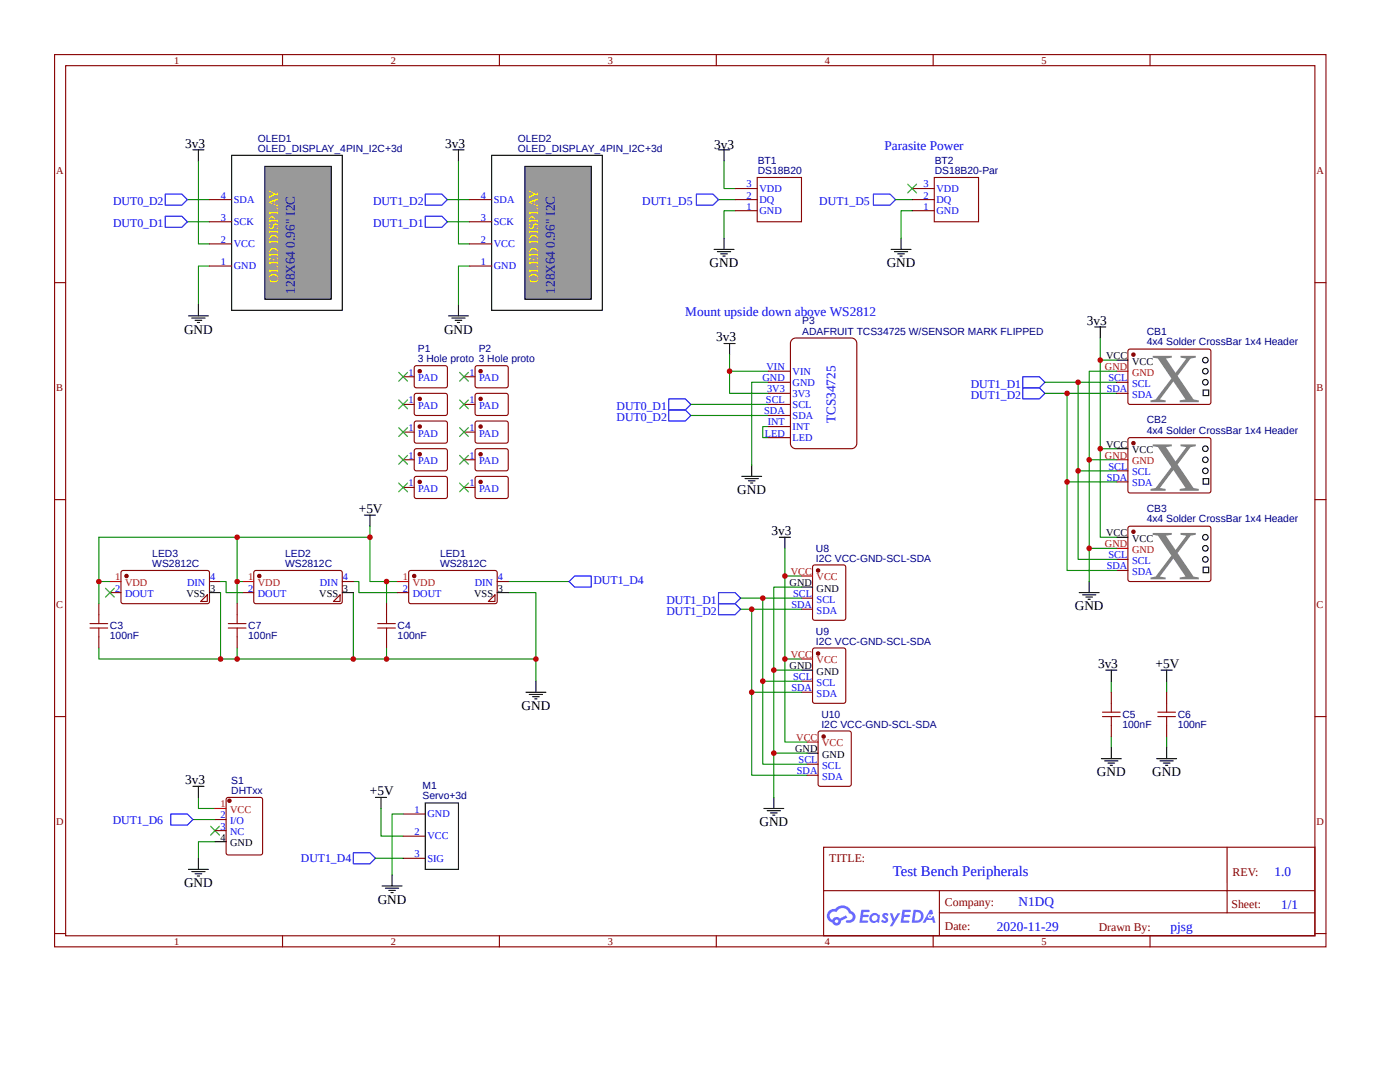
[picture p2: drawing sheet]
<svg xmlns="http://www.w3.org/2000/svg" width="279mm" height="216mm" viewBox="0 0 279 216" stroke-linecap="round" stroke-linejoin="round" font-family="sans-serif">
<g fill="none" stroke="#800" stroke-width=".22">
<path d="M10.9 10.9h253.7v178h-253.7zM13.1 13.1h249.3v173.6h-249.3zM56.4 10.9v2.2M99.7 10.9v2.2M142.9 10.9v2.2M186.2 10.9v2.2M229.5 10.9v2.2M10.9 56.4h2.2M262.4 56.4h2.2M10.9 99.7h2.2M262.4 99.7h2.2M10.9 142.9h2.2"/>
<path d="M262.4 142.9h2.2M164.4 169h98v17.7h-98zM164.4 177.7h97.9M187.5 177.7v8.8M244.9 169v13.1M10.9 186.2h2.2M56.4 186.7v2.2M99.7 186.7v2.2M142.9 186.7v2.2M186.2 186.7v2.2M187.5 182.1h74.8M229.5 186.7v2.2"/>
<path d="M262.4 186.2h2.2"/>
</g>
<g fill="#58f">
<path d="M176.3 182.3l.4-.2 .4 .1 .2 .2-.2 .4a.3 .3 0 0 0-.2-.3 .3 .3 0 0 0-.3 .2 .74 .74 0 0 1 .6 .6 .74 .74 0 0 1-.3 .7l-.5 .1-.6-.3 .3-.4 .5 .3 .2-.2a1.03 1.03 0 0 1-.7-1.1z"/>
<path d="M177.6 182.2h.5l.4 1.1 .7-1.1h.5l-1.6 2.6h-.5l.6-1z"/>
<path d="M171.9 181.5l1.6 .1 .1 .1-.2 .2h-1.1v.6h.9l.2 .2-.2 .2h-1l-.1 .7h.9l.2 .1v.3l-1.7 .1z"/>
<path d="M180.1 181.5l1.6 .1 .1 .1-.2 .2h-1l-.1 .6h.9l.2 .2-.2 .2h-1l-.1 .7h1l.1 .1v.3l-1.7 .1z"/>
<path d="M185.6 181.5h.4l.2 .8-.4 .2a.44 .44 0 0 0-.6 .1 .44 .44 0 0 0 .3 .6 .44 .44 0 0 0 .5-.3l.3-.2 .4 1.4h-.5l-.1-.6h-1.1l-.3 .6h-.6z"/>
<path d="M182.3 181.5l-.4 2.6h.9a1.32 1.32 0 0 0 1.5-1.3 1.32 1.32 0 0 0-1.5-1.3zM182.8 181.9a.89 .89 0 0 1 1 1 .89 .89 0 0 1-1.3 .7z"/>
<path d="M173.8 182.5a.96 .96 0 0 0-.1 1.3 .96 .96 0 0 0 1.3 .1l.4 .2 .2-1.5-.3-.1a.95 .95 0 0 0-1.5 0zM173.9 183.1a.6 .6 0 0 1 1.2 0 .6 .6 0 0 1-1.2 0z"/>
<path d="M165.4 181.7a1.37 1.37 0 0 0 .7 2.3 .9 .9 0 0 0 1 .6 .9 .9 0 0 0 .7-.9l1.3-.6-.3-.5-1.2 .6-.4-.2a.91 .91 0 0 0-1.1 .5 .87 .87 0 0 1-.4-1.2 .87 .87 0 0 1 1.2-.3 1.33 1.33 0 0 1 1.4-.8 1.33 1.33 0 0 1 1.2 1 .71 .71 0 0 1 .7 .9 .71 .71 0 0 1-1.1 .5 .27 .27 0 0 0-.3 .2 .27 .27 0 0 0 .3 .3 1.24 1.24 0 0 0 1.5-.8 1.24 1.24 0 0 0-.7-1.6 1.97 1.97 0 0 0-3.3-.4l-.7 .1zM166.6 183.8a.35 .35 0 0 1 .7 0 .35 .35 0 0 1-.7 0z"/>
<circle cx="185.6" cy="182.8" r=".17"/>
</g>
<path d="M34.1 162.4h3.3l1.1 1.1-1.1 1.1h-3.3zM70.5 170.1h3.3l1.1 1.1-1.1 1.1h-3.3z" fill="none" stroke="#00f" stroke-width=".22"/>
<path d="M39.6 159.1v2.2h3.3M38.5 163.5h4.4M42.9 167.9h-3.3v3.3M76 161.3v5.5h4.5" fill="none" stroke="#080" stroke-width=".22"/>
<g fill="none" stroke="#000" stroke-width=".22">
<path d="M38.5 156.9h2.2M39.6 156.9v2.2M74.9 159.1h2.2M76 159.1v2.2M37.6 173.4h4M38.3 173.9h2.6M38.9 174.3h1.4M39.4 174.7h.4M39.6 171.2v2.2M76.3 176.7h3.9M76.9 177.2h2.7M77.6 177.6h1.3"/>
<path d="M78 178.1h.5M78.2 174.5v2.2"/>
</g>
<path d="M42 164.8l1.8 1.8zM43.8 164.8l-1.8 1.8z" fill="#000"/>
<path d="M42 164.8l1.8 1.8M43.8 164.8l-1.8 1.8" fill="none" stroke="#3c3" stroke-width=".22"/>
<path d="M45.3 159.2l.3-.1h6.4l.3 .2 .1 10.8-.2 .4-6.6 .1-.4-.2-.1-10.9z" fill="none" stroke="#800" stroke-width=".22"/>
<circle cx="45.8" cy="159.7" r=".33" fill="#800"/>
<g fill="none" stroke="#800" stroke-width=".22">
<path d="M146.7 39.8h4.4M146.7 37.6h4.4M151.1 35.4h8.9v8.8h-8.9zM146.7 42h4.4M50.8 113.9l.3-.1h16.9l.3 .4v6l-.4 .2h-17l-.3-.4v-5.8zM77.1 120.4v2.2M77.1 127v2.3M221.8 138.1v2.2M232.8 138.1v2.2M221.8 144.7v2.2M232.8 144.7v2.2M42.9 163.5h2.2"/>
<path d="M42.9 165.7h2.2"/>
<circle cx="45.8" cy="159.7" r=".33"/>
</g>
<path d="M42.9 161.3h2.2" fill="none" stroke="#f00" stroke-width=".22"/>
<g fill="none" stroke="#000" stroke-width=".22">
<path d="M143.4 29.9h2.2M144.5 29.9v2.2M142.5 49.8h4M143.2 50.2h2.6M143.8 50.6h1.4M144.3 51.1h.4M144.5 47.6v2.2M89.5 63h4M90.2 63.5h2.6M90.8 63.9h1.4M91.3 64.3h.4M91.5 60.8v2.2"/>
<path d="M220.7 133.7h2.2M221.8 133.7v2.2M231.7 133.7h2.2M232.8 133.7v2.2M219.8 151.3h4M220.5 151.8h2.6M221.1 152.2h1.3M221.6 152.7h.4M221.8 149.1v2.2M230.8 151.3h4M231.5 151.8h2.7M232.2 152.2h1.3"/>
<path d="M232.6 152.7h.4M232.8 149.1v2.2M42.9 167.9h2.2"/>
</g>
<g fill="none" stroke="#080" stroke-width=".22">
<path d="M143.4 39.8h3.3M144.5 32.1v5.5h2.2M146.7 42h-2.2v5.6M70.5 118.2v13.3h36.5M70.5 116h1.1v2.2h7.8M73.8 107.2h-26.5v13.2M77.1 116v4.4M101.4 116h12.2M77.1 129.3v2.2M221.8 135.9v2.2M232.8 135.9v2.2M221.8 146.9v2.2"/>
<path d="M232.8 146.9v2.2"/>
</g>
<path d="M84.9 38.7h3.3l1.1 1.1-1.1 1.1h-3.3zM139 38.7h3.3l1.1 1.1-1.1 1.1h-3.3zM84.9 43.1h3.3l1.1 1.1-1.1 1.1h-3.3z" fill="none" stroke="#00f" stroke-width=".22"/>
<path d="M75.4 125.3h3.5M75.4 124.4h3.5M77.1 122.6v1.8M77.1 125.3v1.7M220 142.9h3.6M220 142.1h3.6M221.8 140.3v1.8M221.8 142.9v1.8M231.1 142.9h3.5M231.1 142.1h3.5M232.8 140.3v1.8M232.8 142.9v1.8" fill="none" stroke="#a00000" stroke-width=".22"/>
<circle cx="51.7" cy="114.9" r=".33" fill="#800"/>
<g fill="none" stroke="#800" stroke-width=".22">
<path d="M48.4 118.2h2.2M67.9 118.7v1.3h-1.4zM68.3 116h2.2M81.7 113.9l.3-.1h17l.2 .4v6l-.4 .2h-17l-.2-.4v-5.8z"/>
<circle cx="51.7" cy="114.9" r=".33"/>
</g>
<path d="M48.4 116h2.2" fill="none" stroke="#f00" stroke-width=".22"/>
<path d="M68.3 118.2h2.2M105 138.1h3.9M105.6 138.5h2.7M106.3 139h1.3M106.7 139.4h.5M107 135.9v2.2" fill="none" stroke="#000" stroke-width=".22"/>
<path d="M73.8 105v11h5.6M101.4 118.2h5.6v17.7" fill="none" stroke="#080" stroke-width=".22"/>
<circle cx="82.7" cy="114.9" r=".33" fill="#800"/>
<g fill="none" stroke="#800" stroke-width=".22">
<path d="M24.3 113.9l.3-.1h16.9l.3 .4v6l-.4 .2h-17l-.3-.4v-5.8zM79.4 118.2h2.2M98.8 118.7v1.3h-1.3zM99.2 116h2.2"/>
<circle cx="82.7" cy="114.9" r=".33"/>
</g>
<path d="M79.4 116h2.2" fill="none" stroke="#f00" stroke-width=".22"/>
<path d="M72.7 102.8h2.2M73.8 102.8v2.2M99.2 118.2h2.2" fill="none" stroke="#000" stroke-width=".22"/>
<circle cx="25.2" cy="114.9" r=".33" fill="#800"/>
<g fill="none" stroke="#800" stroke-width=".22">
<path d="M182 39.8h4.5M182 37.6h4.5M186.5 35.4h8.8v8.8h-8.8zM182 42h4.5M21.9 118.2h2.2M41.4 118.7v1.3h-1.4zM41.8 116h2.2M162.3 112.8l.3-.1h5.7l.4 .2 .1 10.4-.2 .4h-6l-.4-.2v-10.4zM19.7 120.4v2.2M19.7 127v2.3"/>
<circle cx="25.2" cy="114.9" r=".33"/>
</g>
<path d="M21.9 116h2.2" fill="none" stroke="#f00" stroke-width=".22"/>
<g fill="none" stroke="#000" stroke-width=".22">
<path d="M38.5 29.9h2.2M39.6 29.9v2.2M90.4 29.9h2.2M91.5 29.9v2.2M177.8 49.8h4M178.5 50.2h2.7M179.2 50.6h1.3M179.6 51.1h.4M179.8 47.6v2.2M37.6 63h4M38.3 63.5h2.6M38.9 63.9h1.4"/>
<path d="M39.4 64.3h.4M39.6 60.8v2.2M144.5 68.5h2.2M145.6 68.5v2.2M148 95h4M148.7 95.5h2.6M149.4 95.9h1.3M149.8 96.4h.4M150 92.8v2.2M41.8 118.2h2.2"/>
</g>
<path d="M21.1 117.3l1.7 1.8zM22.8 117.3l-1.7 1.8z" fill="#000"/>
<path d="M21.1 117.3l1.7 1.8M22.8 117.3l-1.7 1.8" fill="none" stroke="#3c3" stroke-width=".22"/>
<path d="M18 125.3h3.5M18 124.4h3.5M19.7 122.6v1.8M19.7 125.3v1.7" fill="none" stroke="#a00000" stroke-width=".22"/>
<g fill="none" stroke="#080" stroke-width=".22">
<path d="M37.4 39.8h4.4M39.6 32.1v16.6h2.2M89.3 39.8h4.4M91.5 32.1v16.6h2.2M178.7 39.8h3.3M37.4 44.2h4.4M41.8 53.1h-2.2v7.7M89.3 44.2h4.4M93.7 53.1h-2.2v7.7M182 42h-2.2v5.6M145.6 70.7v3.4h7.7M145.6 74.1v4.4h7.7"/>
<path d="M153.3 76.3h-3.3v16.5M137.9 80.7h15.4M137.9 82.9h15.4M153.3 85.1h-1.1v2.2h1.1M19.7 107.2v13.2"/>
</g>
<path d="M33 38.7h3.3l1.1 1.1-1.1 1.1h-3.3zM174.3 38.7h3.3l1.1 1.1-1.1 1.1h-3.3zM33 43.1h3.3l1.1 1.1-1.1 1.1h-3.3zM133.5 79.6h3.3l1.1 1.1-1.1 1.1h-3.3zM133.5 81.8h3.3l1.1 1.1-1.1 1.1h-3.3z" fill="none" stroke="#00f" stroke-width=".22"/>
<circle cx="163.3" cy="113.8" r=".33" fill="#800"/>
<g fill="none" stroke="#800" stroke-width=".22">
<path d="M160 119.3h2.2M160 121.5h2.2M162.3 129.4l.3-.1h5.7l.4 .2 .1 10.4-.2 .3-6 .1-.4-.2v-10.4z"/>
<circle cx="163.3" cy="113.8" r=".33"/>
</g>
<path d="M160 114.9h2.2" fill="none" stroke="#f00" stroke-width=".22"/>
<path d="M160 117.1h2.2" fill="none" stroke="#000" stroke-width=".22"/>
<circle cx="163.3" cy="130.4" r=".33" fill="#800"/>
<g fill="none" stroke="#800" stroke-width=".22">
<path d="M160 135.9h2.2M160 138.1h2.2M163.4 145.9l.3-.1h5.7l.4 .2 .1 10.4-.2 .4-6 .1-.4-.2v-10.4z"/>
<circle cx="163.3" cy="130.4" r=".33"/>
</g>
<path d="M160 131.5h2.2" fill="none" stroke="#f00" stroke-width=".22"/>
<path d="M160 133.7h2.2" fill="none" stroke="#000" stroke-width=".22"/>
<circle cx="164.4" cy="146.9" r=".33" fill="#800"/>
<g fill="none" stroke="#800" stroke-width=".22">
<path d="M94.9 73.1l.3-.2 6 .1 .2 .4v3.8l-.4 .2-6-.1-.2-.4v-3.5zM161.1 152.4h2.2M161.1 154.7h2.2"/>
<circle cx="164.4" cy="146.9" r=".33"/>
</g>
<path d="M161.1 148h2.2" fill="none" stroke="#f00" stroke-width=".22"/>
<path d="M155.5 107.2h2.2M156.6 107.2v2.2M154.4 159.1v2.2M161.1 150.2h2.2M152.4 161.3h4M153.1 161.7h2.7M153.8 162.2h1.3M154.2 162.6h.5" fill="none" stroke="#000" stroke-width=".22"/>
<path d="M147.8 119.3h12.2M152.2 119.3v16.6h7.8M156.6 109.4v5.5h3.4M160 117.1h-5.6v16.6M147.8 121.5h12.2M150 121.5v33.2h11.1M150 138.1h10M152.2 135.9v16.5h8.9M160 133.7h-5.6v16.5M161.1 150.2h-6.7v8.9" fill="none" stroke="#080" stroke-width=".22"/>
<path d="M143.4 118.2h3.3l1.1 1.1-1.1 1.1h-3.3zM143.4 120.4h3.3l1.1 1.1-1.1 1.1h-3.3z" fill="none" stroke="#00f" stroke-width=".22"/>
<circle cx="95.9" cy="74.1" r=".33" fill="#800"/>
<g fill="none" stroke="#800" stroke-width=".22">
<path d="M92.6 75.2h2.2M94.9 78.6l.3-.1h6l.2 .4v3.8l-.4 .2-6-.1-.2-.4v-3.5z"/>
<circle cx="95.9" cy="74.1" r=".33"/>
</g>
<circle cx="95.9" cy="79.6" r=".33" fill="#800"/>
<g fill="none" stroke="#800" stroke-width=".22">
<path d="M92.6 80.7h2.2M94.9 84.1l.3-.1 6 .1 .2 .3v3.8l-.4 .2-6-.1-.2-.3v-3.6z"/>
<circle cx="95.9" cy="79.6" r=".33"/>
</g>
<circle cx="95.9" cy="85.1" r=".33" fill="#800"/>
<g fill="none" stroke="#800" stroke-width=".22">
<path d="M92.6 86.2h2.2M94.9 89.6l.3-.1 6 .1 .2 .4v3.7l-.4 .2h-6l-.2-.4v-3.5z"/>
<circle cx="95.9" cy="85.1" r=".33"/>
</g>
<circle cx="95.9" cy="90.6" r=".33" fill="#800"/>
<g fill="none" stroke="#800" stroke-width=".22">
<path d="M92.6 91.7h2.2M94.9 95.2l.3-.2 6 .1 .2 .4v3.7l-.4 .2h-6l-.2-.4v-3.5z"/>
<circle cx="95.9" cy="90.6" r=".33"/>
</g>
<circle cx="95.9" cy="96.1" r=".33" fill="#800"/>
<g fill="none" stroke="#800" stroke-width=".22">
<path d="M82.8 95.2l.3-.2 6 .1 .2 .4-.1 3.7-.4 .2h-5.9l-.2-.4v-3.5zM92.6 97.2h2.2"/>
<circle cx="95.9" cy="96.1" r=".33"/>
</g>
<circle cx="83.8" cy="96.1" r=".33" fill="#800"/>
<g fill="none" stroke="#800" stroke-width=".22">
<path d="M80.5 97.2h2.2M82.8 89.6l.3-.1 6 .1 .2 .4-.1 3.7-.4 .2h-5.9l-.2-.4v-3.5z"/>
<circle cx="83.8" cy="96.1" r=".33"/>
</g>
<circle cx="83.8" cy="90.6" r=".33" fill="#800"/>
<g fill="none" stroke="#800" stroke-width=".22">
<path d="M80.5 91.7h2.2M82.8 84.1l.3-.1 6 .1 .2 .3-.1 3.8-.4 .2-5.9-.1-.2-.3v-3.6z"/>
<circle cx="83.8" cy="90.6" r=".33"/>
</g>
<circle cx="83.8" cy="85.1" r=".33" fill="#800"/>
<g fill="none" stroke="#800" stroke-width=".22">
<path d="M82.8 78.6l.3-.1h6l.2 .4-.1 3.8-.4 .2-5.9-.1-.2-.4v-3.5zM80.5 86.2h2.2"/>
<circle cx="83.8" cy="85.1" r=".33"/>
</g>
<circle cx="83.8" cy="79.6" r=".33" fill="#800"/>
<g fill="none" stroke="#800" stroke-width=".22">
<path d="M82.8 73.1l.3-.2 6 .1 .2 .4-.1 3.8-.4 .2-5.9-.1-.2-.4v-3.5zM80.5 80.7h2.2"/>
<circle cx="83.8" cy="79.6" r=".33"/>
</g>
<circle cx="83.8" cy="74.1" r=".33" fill="#800"/>
<g fill="none" stroke="#800" stroke-width=".22">
<path d="M80.5 75.2h2.2M153.3 74.1h4.4M153.3 76.3h4.4M153.3 78.5h4.4M158.1 67.7l.7-.3h11.1a1.1 1.1 0 0 1 1.1 1.1v19.9a1.1 1.1 0 0 1-1.1 1.1h-11.1a1.1 1.1 0 0 1-1.1-1.1v-19.9zM225.2 69.8l.3-.2 16 .1 .2 .4-.1 10.4-.4 .2-15.9-.1-.2-.4v-10.1zM153.3 80.7h4.4M153.3 82.9h4.4M153.3 85.1h4.4M153.3 87.3h4.4"/>
<circle cx="83.8" cy="74.1" r=".33"/>
</g>
<g fill="#000">
<path d="M181.2 36.7l1.7 1.8zM182.9 36.7l-1.7 1.8z"/>
<path d="M79.6 74.3l1.7 1.7zM81.3 74.3l-1.7 1.7z"/>
<path d="M79.6 79.8l1.7 1.8zM81.3 79.8l-1.7 1.8z"/>
<path d="M91.7 79.8l1.8 1.8zM93.5 79.8l-1.8 1.8z"/>
<path d="M91.7 74.3l1.8 1.7zM93.5 74.3l-1.8 1.7z"/>
<path d="M79.6 85.3l1.7 1.8zM81.3 85.3l-1.7 1.8z"/>
<path d="M79.6 90.8l1.7 1.8zM81.3 90.8l-1.7 1.8z"/>
<path d="M79.6 96.4l1.7 1.7zM81.3 96.4l-1.7 1.7z"/>
<path d="M91.7 96.4l1.8 1.7zM93.5 96.4l-1.8 1.7z"/>
<path d="M91.7 90.8l1.8 1.8zM93.5 90.8l-1.8 1.8z"/>
<path d="M91.7 85.3l1.8 1.8zM93.5 85.3l-1.8 1.8z"/>
</g>
<g fill="none" stroke="#3c3" stroke-width=".22">
<path d="M181.2 36.7l1.7 1.8M182.9 36.7l-1.7 1.8M79.6 74.3l1.7 1.7M79.6 79.8l1.7 1.8M81.3 74.3l-1.7 1.7M81.3 79.8l-1.7 1.8M91.7 79.8l1.8 1.8M91.7 74.3l1.8 1.7M93.5 79.8l-1.8 1.8M93.5 74.3l-1.8 1.7M79.6 85.3l1.7 1.8M79.6 90.8l1.7 1.8"/>
<path d="M79.6 96.4l1.7 1.7M81.3 85.3l-1.7 1.8M81.3 90.8l-1.7 1.8M81.3 96.4l-1.7 1.7M91.7 96.4l1.8 1.7M91.7 90.8l1.8 1.8M91.7 85.3l1.8 1.8M93.5 96.4l-1.8 1.7M93.5 90.8l-1.8 1.8M93.5 85.3l-1.8 1.8"/>
</g>
<path d="M218.5 65.2h2.2M219.6 65.2v2.2M215.4 118.2h4M216 118.7h2.7M216.7 119.1h1.3M217.1 119.5h.5M217.4 116v2.2" fill="none" stroke="#000" stroke-width=".22"/>
<path d="M204.1 77.4h3.3l1.1 1.1-1.1 1.1h-3.3zM204.1 75.2h3.3l1.1 1.1-1.1 1.1h-3.3z" fill="none" stroke="#00f" stroke-width=".22"/>
<path d="M208.5 76.3h14.4M208.5 78.5h14.4" fill="none" stroke="#080" stroke-width=".22"/>
<circle cx="226.2" cy="70.7" r=".33" fill="#800"/>
<g fill="none" stroke="#800" stroke-width=".22">
<path d="M222.9 76.3h2.2M222.9 78.5h2.2M225.2 87.4l.3-.1 16 .1 .2 .3-.1 10.4-.4 .2h-15.9l-.2-.4v-10.2z"/>
<circle cx="226.2" cy="70.7" r=".33"/>
</g>
<g fill="none" stroke="#000" stroke-width=".22">
<path d="M222.9 71.8h2.2M240.1 77.8h1.1v1.1h-1.1z"/>
<circle cx="240.6" cy="71.8" r=".55"/>
<circle cx="240.6" cy="76.3" r=".55"/>
<circle cx="240.6" cy="74.1" r=".55"/>
</g>
<path d="M222.9 74.1h2.2" fill="none" stroke="#f00" stroke-width=".22"/>
<circle cx="226.2" cy="88.4" r=".33" fill="#800"/>
<g fill="none" stroke="#800" stroke-width=".22">
<path d="M222.9 93.9h2.2M222.9 96.1h2.2M225.2 105.1l.3-.1h16l.2 .4-.1 10.4-.4 .2-15.9-.1-.2-.3v-10.2z"/>
<circle cx="226.2" cy="88.4" r=".33"/>
</g>
<g fill="none" stroke="#000" stroke-width=".22">
<path d="M222.9 89.5h2.2M240.1 95.5h1.1v1.1h-1.1z"/>
<circle cx="240.6" cy="91.7" r=".55"/>
<circle cx="240.6" cy="89.5" r=".55"/>
<circle cx="240.6" cy="93.9" r=".55"/>
</g>
<path d="M222.9 91.7h2.2" fill="none" stroke="#f00" stroke-width=".22"/>
<circle cx="226.2" cy="106.1" r=".33" fill="#800"/>
<g fill="none" stroke="#800" stroke-width=".22">
<path d="M222.9 111.6h2.2M222.9 113.8h2.2"/>
<circle cx="226.2" cy="106.1" r=".33"/>
</g>
<g fill="none" stroke="#000" stroke-width=".22">
<path d="M98.1 31h22.1v30.9h-22.1zM222.9 107.2h2.2M240.1 113.1h1.1v1.1h-1.1z"/>
<circle cx="240.6" cy="111.6" r=".55"/>
<circle cx="240.6" cy="107.2" r=".55"/>
<circle cx="240.6" cy="109.4" r=".55"/>
</g>
<path d="M222.9 109.4h2.2" fill="none" stroke="#f00" stroke-width=".22"/>
<path d="M213 78.5v35.3h9.9M215.2 76.3v17.6h7.7M219.6 67.4v4.4h3.3M219.6 71.8v17.7h3.3M222.9 74.1h-5.5v41.9M213 96.1h9.9M215.2 93.9v17.7h7.7M217.4 91.7h5.5M219.6 89.5v17.7h3.3M156.6 114.9v16.6h3.4M217.4 109.4h5.5M156.6 131.5v16.5h4.5" fill="none" stroke="#080" stroke-width=".22"/>
<path d="M104.7 33.2h13.3v26.5h-13.3z" fill="#999"/>
<path d="M46.2 31h22.1v30.9h-22.1zM104.7 33.2h13.3v26.5h-13.3z" fill="none" stroke="#000" stroke-width=".22"/>
<path d="M93.7 39.8h4.4M93.7 53.1h4.4M93.7 48.7h4.4M93.7 44.2h4.4" fill="none" stroke="#800" stroke-width=".22"/>
<path d="M52.9 33.2h13.2v26.5h-13.2z" fill="#999"/>
<path d="M52.9 33.2h13.2v26.5h-13.2zM84.9 160.2h6.6v13.2h-6.6z" fill="none" stroke="#000" stroke-width=".22"/>
<path d="M41.8 39.8h4.4M41.8 53.1h4.4M41.8 48.7h4.4M41.8 44.2h4.4M47.3 120.4v2.2M47.3 127v2.3M80.5 162.4h4.4M80.5 166.8h4.4M80.5 171.2h4.4" fill="none" stroke="#800" stroke-width=".22"/>
<path d="M19.7 107.2h27.6M19.7 116h2.2M44 116h1.1v2.2h3.3M44 118.2v13.3M47.3 116h1.1M19.7 129.3v2.2h50.8M47.3 129.3v2.2M74.9 171.2h5.6M80.5 162.4h-2.3v12.1" fill="none" stroke="#080" stroke-width=".22"/>
<path d="M113.6 116l1.1-1.1h3.3v2.2h-3.3z" fill="none" stroke="#00f" stroke-width=".22"/>
<path d="M45.6 125.3h3.5M45.6 124.4h3.5M47.3 122.6v1.8M47.3 125.3v1.7" fill="none" stroke="#a00000" stroke-width=".22"/>
<g fill="#c00">
<circle cx="77.1" cy="116" r=".55"/>
<circle cx="77.1" cy="131.5" r=".55"/>
<circle cx="73.8" cy="107.2" r=".55"/>
<circle cx="107" cy="131.5" r=".55"/>
<circle cx="145.6" cy="74.1" r=".55"/>
<circle cx="154.4" cy="150.2" r=".55"/>
<circle cx="152.2" cy="119.3" r=".55"/>
<circle cx="152.2" cy="135.9" r=".55"/>
<circle cx="150" cy="121.5" r=".55"/>
<circle cx="150" cy="138.1" r=".55"/>
<circle cx="215.2" cy="76.3" r=".55"/>
<circle cx="215.2" cy="93.9" r=".55"/>
<circle cx="213" cy="78.5" r=".55"/>
<circle cx="213" cy="96.1" r=".55"/>
<circle cx="219.6" cy="71.8" r=".55"/>
<circle cx="219.6" cy="89.5" r=".55"/>
<circle cx="217.4" cy="109.4" r=".55"/>
<circle cx="217.4" cy="91.7" r=".55"/>
<circle cx="154.4" cy="133.7" r=".55"/>
<circle cx="156.6" cy="114.9" r=".55"/>
<circle cx="156.6" cy="131.5" r=".55"/>
<circle cx="47.3" cy="107.2" r=".55"/>
<circle cx="70.5" cy="131.5" r=".55"/>
<circle cx="19.7" cy="116" r=".55"/>
<circle cx="44" cy="131.5" r=".55"/>
<circle cx="47.3" cy="131.5" r=".55"/>
<circle cx="47.3" cy="116" r=".55"/>
</g>
<g font-size="14.1" fill="#808080">
<text x="229.3" y="80.2">X</text>
<text x="229.3" y="97.9">X</text>
<text x="229.3" y="115.6">X</text>
</g>
<text font-size="2.9" fill="#00f" x="178.2" y="174.7">Test Bench Peripherals</text>
<g font-size="2.6">
<text x="37" y="29.4">3v3</text>
<text x="88.8" y="29.4">3v3</text>
<text x="142.5" y="29.6">3v3</text>
<text x="141.6" y="53.3">GND</text>
<text x="177" y="53.3">GND</text>
<text x="216.9" y="64.8">3v3</text>
<text x="36.7" y="66.5">GND</text>
<text x="88.6" y="66.5">GND</text>
<text x="142.9" y="68.1">3v3</text>
<text x="147.1" y="98.6">GND</text>
<text x="71.6" y="102.3">+5V</text>
<text x="154" y="106.7">3v3</text>
<text x="214.5" y="121.7">GND</text>
<text x="219.1" y="133.2">3v3</text>
<text x="230.6" y="133.2">+5V</text>
<text x="104.1" y="141.6">GND</text>
<text x="218.9" y="154.9">GND</text>
<text x="230" y="154.9">GND</text>
<text x="37" y="156.4">3v3</text>
<text x="73.8" y="158.6">+5V</text>
<text x="151.6" y="164.8">GND</text>
<text x="36.7" y="177">GND</text>
<text x="75.4" y="180.3">GND</text>
</g>
<g font-size="2.6" fill="#00f">
<text x="176.5" y="29.9">Parasite Power</text>
<text x="136.8" y="63">Mount upside down above WS2812</text>
<text x="166.8" y="84.4" transform="rotate(-90 166.8 84.4)">TCS34725</text>
<text x="254.4" y="174.8">1.0</text>
<text x="199" y="185.7">2020-11-29</text>
<text x="203.3" y="180.8">N1DQ</text>
<text x="233.6" y="185.6">pjsg</text>
<text x="255.7" y="181.3">1/1</text>
</g>
<g font-size="2.6" fill="#ff0">
<text x="55.5" y="56.4" transform="rotate(-90 55.5 56.4)">OLED DISPLAY</text>
<text x="107.4" y="56.4" transform="rotate(-90 107.4 56.4)">OLED DISPLAY</text>
</g>
<g font-size="2.6" fill="#00c">
<text x="58.8" y="58.6" transform="rotate(-90 58.8 58.6)">128X64 0.96&quot; I2C</text>
<text x="110.7" y="58.6" transform="rotate(-90 110.7 58.6)">128X64 0.96&quot; I2C</text>
</g>
<g font-size="2.4" fill="#00f">
<text x="22.6" y="40.9">DUT0_D2</text>
<text x="74.5" y="40.9">DUT1_D2</text>
<text x="128.2" y="40.9">DUT1_D5</text>
<text x="163.5" y="40.9">DUT1_D5</text>
<text x="22.6" y="45.3">DUT0_D1</text>
<text x="74.5" y="45.3">DUT1_D1</text>
<text x="193.7" y="77.4">DUT1_D1</text>
<text x="123.1" y="84">DUT0_D2</text>
<text x="123.1" y="81.8">DUT0_D1</text>
<text x="193.7" y="79.6">DUT1_D2</text>
<text x="118.4" y="116.5">DUT1_D4</text>
<text x="133" y="120.4">DUT1_D1</text>
<text x="133" y="122.6">DUT1_D2</text>
<text x="22.5" y="164.3">DUT1_D6</text>
<text x="60" y="172">DUT1_D4</text>
</g>
<g font-size="2.4" fill="#800">
<text x="165.5" y="171.9">TITLE:</text>
<text x="246" y="174.8">REV:</text>
<text x="188.6" y="185.6">Date:</text>
<text x="188.6" y="180.8">Company:</text>
<text x="219.3" y="185.6">Drawn By:</text>
<text x="245.8" y="181.2">Sheet:</text>
</g>
<g font-size="2.1" fill="#800">
<text x="34.7" y="12.8">1</text>
<text x="78" y="12.8">2</text>
<text x="121.3" y="12.8">3</text>
<text x="164.6" y="12.8">4</text>
<text x="207.9" y="12.8">5</text>
<text x="11.2" y="34.7">A</text>
<text x="262.7" y="34.7">A</text>
<text x="11.2" y="78">B</text>
<text x="262.7" y="78">B</text>
<text x="11.2" y="121.3">C</text>
<text x="262.7" y="121.3">C</text>
<text x="11.2" y="164.6">D</text>
<text x="262.7" y="164.6">D</text>
<text x="34.7" y="188.6">1</text>
<text x="78" y="188.6">2</text>
<text x="121.3" y="188.6">3</text>
<text x="164.6" y="188.6">4</text>
<text x="207.9" y="188.6">5</text>
</g>
<g font-size="2.1" fill="#000080">
<text x="51.5" y="28.3">OLED1</text>
<text x="103.4" y="28.3">OLED2</text>
<text x="51.5" y="30.3">OLED_DISPLAY_4PIN_I2C+3d</text>
<text x="103.4" y="30.3">OLED_DISPLAY_4PIN_I2C+3d</text>
<text x="151.2" y="34.7">DS18B20</text>
<text x="151.2" y="32.8">BT1</text>
<text x="186.5" y="34.7">DS18B20-Par</text>
<text x="186.6" y="32.8">BT2</text>
<text x="160.1" y="64.7">P3</text>
<text x="83.4" y="70.2">P1</text>
<text x="95.5" y="70.2">P2</text>
<text x="160.1" y="66.8">ADAFRUIT TCS34725 W/SENSOR MARK FLIPPED</text>
<text x="228.9" y="68.8">4x4 Solder CrossBar 1x4 Header</text>
<text x="228.9" y="66.7">CB1</text>
<text x="83.4" y="72.2">3 Hole proto 3 Hole proto</text>
<text x="228.9" y="86.5">4x4 Solder CrossBar 1x4 Header</text>
<text x="228.9" y="84.4">CB2</text>
<text x="228.9" y="104.1">4x4 Solder CrossBar 1x4 Header</text>
<text x="228.9" y="102.1">CB3</text>
<text x="30.4" y="113.1">WS2812C</text>
<text x="30.4" y="111.1">LED3</text>
<text x="56.9" y="113.1">WS2812C</text>
<text x="56.9" y="111.1">LED2</text>
<text x="87.8" y="113.1">WS2812C</text>
<text x="87.8" y="111.1">LED1</text>
<text x="162.8" y="112">I2C VCC-GND-SCL-SDA</text>
<text x="162.8" y="110">U8</text>
<text x="21.9" y="125.5">C3</text>
<text x="49.5" y="125.5">C7</text>
<text x="79.4" y="125.5">C4</text>
<text x="21.9" y="127.5">100nF</text>
<text x="49.5" y="127.5">100nF</text>
<text x="79.4" y="127.5">100nF</text>
<text x="162.8" y="128.6">I2C VCC-GND-SCL-SDA</text>
<text x="162.8" y="126.6">U9</text>
<text x="163.9" y="143.2">U10</text>
<text x="224" y="143.2">C5</text>
<text x="235" y="143.2">C6</text>
<text x="163.9" y="145.1">I2C VCC-GND-SCL-SDA</text>
<text x="224" y="145.2">100nF</text>
<text x="235" y="145.2">100nF</text>
<text x="46.2" y="156.4">S1</text>
<text x="46.2" y="158.4">DHTxx</text>
<text x="84.3" y="159.4">Servo+3d</text>
<text x="84.3" y="157.4">M1</text>
</g>
<g font-size="2.1" fill="#00f">
<text x="44.1" y="39.6">4</text>
<text x="46.7" y="40.5">SDA</text>
<text x="96" y="39.6">4</text>
<text x="98.6" y="40.5">SDA</text>
<text x="149" y="41.8">1</text>
<text x="149" y="39.6">2</text>
<text x="149" y="37.4">3</text>
<text x="151.6" y="40.5">DQ</text>
<text x="151.6" y="38.3">VDD</text>
<text x="184.3" y="41.8">1</text>
<text x="184.3" y="39.6">2</text>
<text x="184.3" y="37.4">3</text>
<text x="186.9" y="40.5">DQ</text>
<text x="186.9" y="38.3">VDD</text>
<text x="44.1" y="44">3</text>
<text x="46.7" y="44.9">SCK</text>
<text x="96" y="44">3</text>
<text x="98.6" y="44.9">SCK</text>
<text x="151.6" y="42.7">GND</text>
<text x="186.9" y="42.7">GND</text>
<text x="44.1" y="52.9">1</text>
<text x="44.1" y="48.4">2</text>
<text x="46.7" y="53.7">GND</text>
<text x="46.7" y="49.3">VCC</text>
<text x="96" y="52.9">1</text>
<text x="96" y="48.4">2</text>
<text x="98.6" y="53.7">GND</text>
<text x="98.6" y="49.3">VCC</text>
<text x="81.5" y="74.9">1</text>
<text x="83.5" y="76">PAD</text>
<text x="93.7" y="74.9">1</text>
<text x="95.6" y="76">PAD</text>
<text x="152.2" y="76">GND</text>
<text x="153" y="73.8">VIN</text>
<text x="158.2" y="74.7">VIN</text>
<text x="158.2" y="76.9">GND</text>
<text x="221.2" y="76">SCL</text>
<text x="225.9" y="77.1">SCL</text>
<text x="81.5" y="80.5">1</text>
<text x="83.5" y="81.6">PAD</text>
<text x="93.7" y="80.5">1</text>
<text x="95.6" y="81.6">PAD</text>
<text x="152.5" y="82.7">SDA</text>
<text x="152.9" y="80.5">SCL</text>
<text x="153.1" y="78.2">3V3</text>
<text x="158.2" y="79.1">3V3</text>
<text x="158.2" y="81.3">SCL</text>
<text x="158.2" y="83.5">SDA</text>
<text x="220.9" y="78.2">SDA</text>
<text x="225.9" y="79.4">SDA</text>
<text x="81.5" y="86">1</text>
<text x="83.5" y="87.1">PAD</text>
<text x="93.7" y="86">1</text>
<text x="95.6" y="87.1">PAD</text>
<text x="152.6" y="87.1">LED</text>
<text x="153.2" y="84.9">INT</text>
<text x="158.2" y="85.8">INT</text>
<text x="158.2" y="88">LED</text>
<text x="81.5" y="91.5">1</text>
<text x="83.5" y="92.6">PAD</text>
<text x="93.7" y="91.5">1</text>
<text x="95.6" y="92.6">PAD</text>
<text x="220.9" y="95.9">SDA</text>
<text x="221.2" y="93.7">SCL</text>
<text x="225.9" y="94.8">SCL</text>
<text x="81.5" y="97">1</text>
<text x="83.5" y="98.1">PAD</text>
<text x="93.7" y="97">1</text>
<text x="95.6" y="98.1">PAD</text>
<text x="225.9" y="97">SDA</text>
<text x="220.9" y="113.6">SDA</text>
<text x="221.2" y="111.4">SCL</text>
<text x="225.9" y="112.5">SCL</text>
<text x="23" y="118">2</text>
<text x="25" y="119.1">DOUT</text>
<text x="37.3" y="116.9">DIN</text>
<text x="41.9" y="115.8">4</text>
<text x="49.5" y="118">2</text>
<text x="51.5" y="119.1">DOUT</text>
<text x="63.8" y="116.9">DIN</text>
<text x="68.4" y="115.8">4</text>
<text x="80.4" y="118">2</text>
<text x="82.4" y="119.1">DOUT</text>
<text x="94.7" y="116.9">DIN</text>
<text x="99.3" y="115.8">4</text>
<text x="158.3" y="119.1">SCL</text>
<text x="225.9" y="114.7">SDA</text>
<text x="157.9" y="121.3">SDA</text>
<text x="163" y="120.2">SCL</text>
<text x="163" y="122.4">SDA</text>
<text x="157.9" y="137.9">SDA</text>
<text x="158.3" y="135.7">SCL</text>
<text x="163" y="136.8">SCL</text>
<text x="163" y="139">SDA</text>
<text x="159" y="154.4">SDA</text>
<text x="159.4" y="152.2">SCL</text>
<text x="164.1" y="153.3">SCL</text>
<text x="164.1" y="155.5">SDA</text>
<text x="44" y="163.3">2</text>
<text x="44" y="165.5">3</text>
<text x="45.9" y="164.4">I/O</text>
<text x="45.9" y="166.6">NC</text>
<text x="82.7" y="162.2">1</text>
<text x="82.7" y="166.6">2</text>
<text x="85.3" y="163">GND</text>
<text x="85.3" y="167.5">VCC</text>
<text x="82.7" y="171">3</text>
<text x="85.3" y="171.9">SIG</text>
</g>
<g font-size="2.1">
<text x="220.8" y="71.6">VCC</text>
<text x="225.9" y="72.7">VCC</text>
<text x="220.8" y="89.3">VCC</text>
<text x="225.9" y="90.4">VCC</text>
<text x="220.8" y="107">VCC</text>
<text x="225.9" y="108.1">VCC</text>
<text x="37.2" y="119.1">VSS</text>
<text x="41.9" y="118">3</text>
<text x="63.7" y="119.1">VSS</text>
<text x="68.4" y="118">3</text>
<text x="94.6" y="119.1">VSS</text>
<text x="99.3" y="118">3</text>
<text x="157.6" y="116.9">GND</text>
<text x="163" y="118">GND</text>
<text x="157.6" y="133.5">GND</text>
<text x="163" y="134.6">GND</text>
<text x="158.7" y="150">GND</text>
<text x="164.1" y="151.1">GND</text>
<text x="44" y="167.7">4</text>
<text x="45.9" y="168.8">GND</text>
</g>
<g font-size="2.1" fill="#f00">
<text x="220.5" y="73.8">GND</text>
<text x="225.9" y="74.9">GND</text>
<text x="220.5" y="91.5">GND</text>
<text x="225.9" y="92.6">GND</text>
<text x="220.5" y="109.2">GND</text>
<text x="225.9" y="110.3">GND</text>
<text x="23" y="115.8">1</text>
<text x="25" y="116.9">VDD</text>
<text x="49.5" y="115.8">1</text>
<text x="51.5" y="116.9">VDD</text>
<text x="80.4" y="115.8">1</text>
<text x="82.4" y="116.9">VDD</text>
<text x="157.8" y="114.7">VCC</text>
<text x="163" y="115.8">VCC</text>
<text x="157.8" y="131.2">VCC</text>
<text x="163" y="132.3">VCC</text>
<text x="158.9" y="147.8">VCC</text>
<text x="164.1" y="148.9">VCC</text>
<text x="44" y="161.1">1</text>
<text x="45.9" y="162.2">VCC</text>
</g>
</svg>
